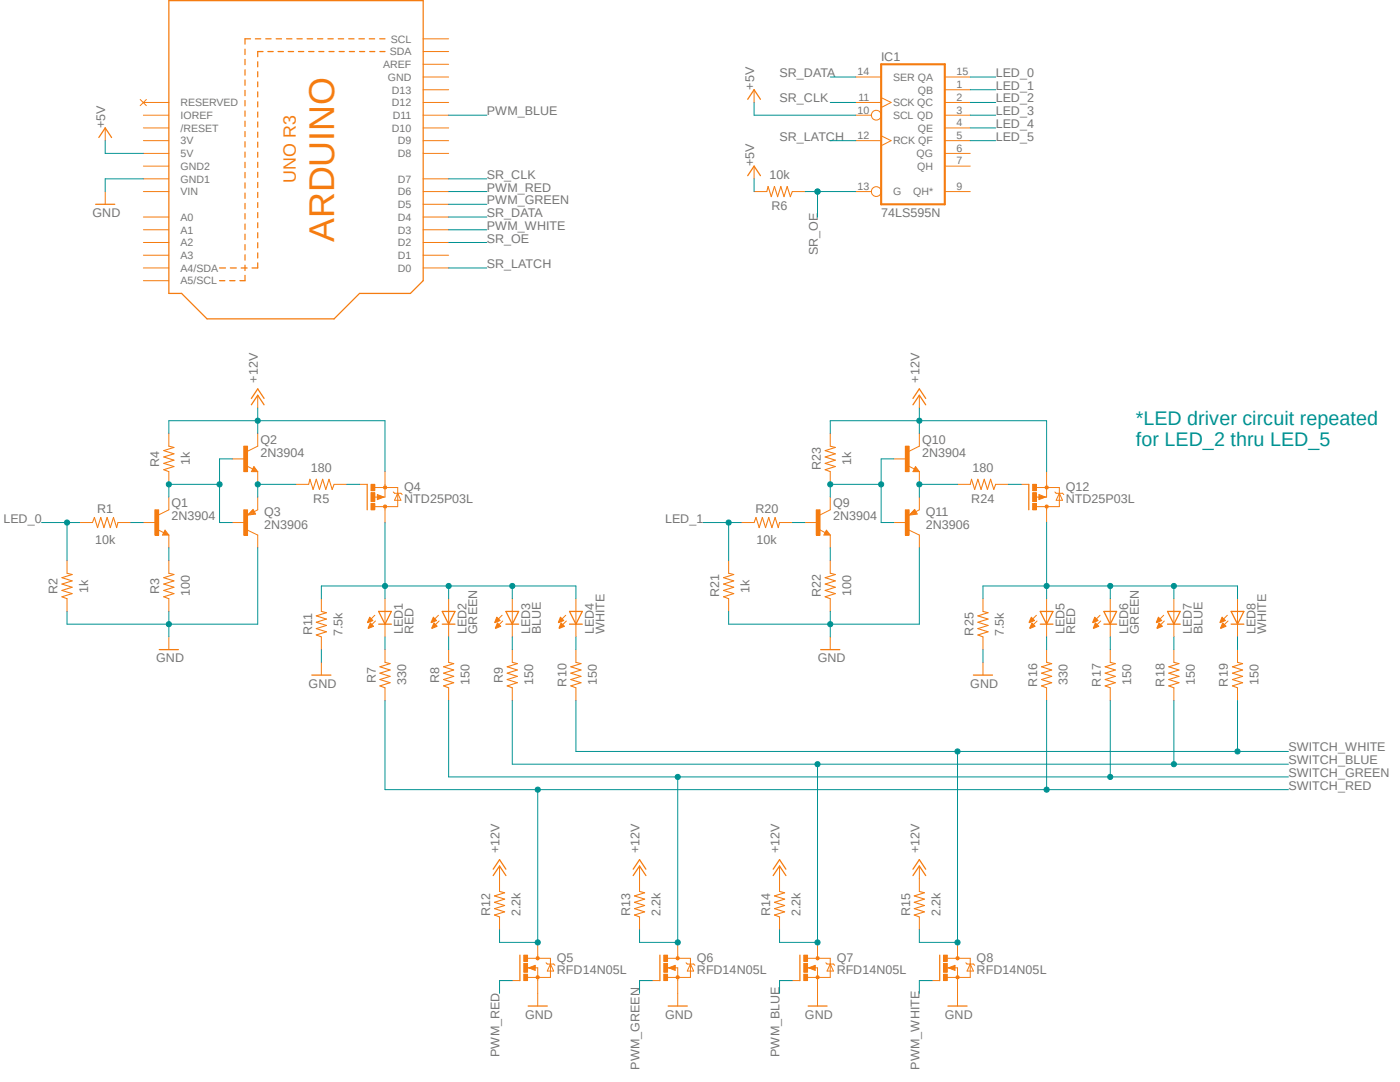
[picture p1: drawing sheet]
<svg xmlns="http://www.w3.org/2000/svg" width="279mm" height="216mm" viewBox="0 0 279 216" stroke-linecap="round" stroke-linejoin="round" font-family="sans-serif">
<path d="M0 0l278.2 214.1M278.2 0l-278.2 214.1" fill="none" stroke="#fff" stroke-width=".2"/>
<g fill="none" stroke="#f57c10" stroke-width=".25">
<path d="M33.7 .1h50.8v55.9l-2.6 2.5h-10.1l-5.1 5.1h-25.4l-5.1-5.1h-2.5zM48.9 9.8v1.1M48.9 11.9v1M48.9 13.9v1.1M48.9 16v1M48.9 18v1.1M50 7.7h-1.1v1.1M51 7.7h1M51.4 12.3v1M51.4 14.3v1M51.4 16.3v1M51.4 18.3v1"/>
<path d="M52.5 10.3h-1.1v1M53 7.7h1.1M53.5 10.3h1M55.1 7.7h1.1M55.5 10.3h1.1M57.2 7.7h1.1M57.5 10.3h1.1M59.3 7.7h1M59.6 10.3h1M61.3 7.7h1.1M61.6 10.3h1.1M63.4 7.7h1"/>
<path d="M63.6 10.3h1M65.4 7.7h1.1M65.7 10.3h1M67.5 7.7h1.1M67.7 10.3h1M69.6 7.7h1.1M69.7 10.3h1M71.6 7.7h1.1M71.8 10.3h1M73.7 7.7h1.1M73.8 10.3h1M75.8 7.7h1"/>
<path d="M75.8 10.3h1M149.2 19.8l1.3-1.9 1.3 1.9M19.7 27.4l1.3-1.9 1.3 1.9M48.9 20.1v1M48.9 22.1v1.1M48.9 24.2v1M48.9 26.2v1.1M48.9 28.3v1M48.9 30.4v1M48.9 32.4v1M48.9 34.4v1.1M48.9 36.5v1"/>
<path d="M48.9 38.5v1.1M51.4 20.3v1M51.4 22.4v1M51.4 24.3v1.1M51.4 26.4v1M51.4 28.4v1M51.4 30.4v1M51.4 32.4v1M51.4 34.4v1M51.4 36.4v1M51.4 38.4v1M149.2 35.1l1.3-2 1.3 2"/>
<path d="M19.1 40.8h3.8M43.8 56h1.1M43.8 53.5h1.2M45.8 56h1.1M46 53.5h1.2M48.1 53.5h1.2M48.9 40.6v1.1M48.9 42.6v1.1M48.9 44.7v1.1M48.9 46.7v1.1M48.9 48.8v1.1M48.9 50.8v1.1"/>
<path d="M48.9 52.9v1.1M48.9 54.9v1.1h-1M51.4 40.4v1M51.4 42.4v1M51.4 44.4v1M51.4 46.4v1.1M51.4 48.4v1M51.4 50.5v1M51.4 52.5v1h-1.1M32.9 106.3l.2 .2h-.4l.2-.5 .5 .6h-.7"/>
</g>
<g fill="none" stroke="#f57c10" stroke-width=".2">
<path d="M28 19.9l1.2 1.2M29.2 19.9l-1.2 1.2M84.5 17.9h5M84.5 15.4h5M84.5 12.8h5M84.5 7.7h5M84.5 10.3h5M150.5 17.9v2.5M170.8 15.4h5.1M175.9 19.5l1.9 .9-1.9 1.1M188.6 17.9h5M188.6 15.4h5"/>
<path d="M21 25.5v2.6M21 38.2v2.6M28.6 38.2h5.1M28.6 35.7h5.1M28.6 30.6h5.1M28.6 28.1h5.1M28.6 25.5h5.1M28.6 23h5.1M28.6 20.4h5.1M28.6 33.1h5.1M84.5 38.2h5M84.5 35.7h5"/>
<path d="M84.5 30.6h5M84.5 28.1h5M84.5 25.5h5M84.5 23h5M84.5 20.4h5M150.5 33.1v2.6M170.8 38.2h3.1M170.8 28.1h5.1M170.8 23h3.1M170.8 20.4h5.1M175.9 27.1l1.9 1-1.9 1M188.6 38.2h5"/>
<path d="M188.6 30.6h5M188.6 28.1h5M188.6 25.5h5M188.6 23h5M188.6 20.4h5M188.6 33.1h5M28.6 53.5h5.1M28.6 50.9h5.1M28.6 48.4h5.1M28.6 45.8h5.1M28.6 43.3h5.1M28.6 56h5.1"/>
<path d="M84.5 53.5h5M84.5 50.9h5M84.5 48.4h5M84.5 45.8h5M84.5 43.3h5M84.5 40.8h5M31.5 105.7l1.2 .6M32.9 105.8l.8 1h-1.3zM33.7 101.7l-2 1"/>
<circle cx="174.9" cy="38.2" r=".98"/>
<circle cx="174.9" cy="23" r=".98"/>
</g>
<path d="M175.9 12.8h12.7v28h-12.7z" fill="none" stroke="#f57c10" stroke-width=".42"/>
<path d="M30.9 101.7h.8v5.1h-.8z" fill-rule="evenodd" fill="#f57c10"/>
<path d="M33.7 99.2v2.5M49.2 93l1.3 .6M50.7 93.1l.7 1h-1.2zM51.4 89l-2 1M28.6 104.3h2.6M30.9 101.7h.8v5.1h-.8zM33.7 106.8v2.5" fill="none" stroke="#f57c10" stroke-width=".2"/>
<path d="M50.7 93.6l.1 .3h-.4l.3-.6 .5 .7h-.8" fill="none" stroke="#f57c10" stroke-width=".25"/>
<path d="M48.6 89h.8v5.1h-.8z" fill-rule="evenodd" fill="#f57c10"/>
<path d="M46.4 91.6h2.5M48.6 89h.8v5.1h-.8zM51.4 86.5v2.5M51.4 94.1v2.5M49.4 105.8l2 1M50.5 101.6l.5 1-1.6 .2zM51.4 101.7l-.7 .4" fill="none" stroke="#f57c10" stroke-width=".2"/>
<path d="M50.4 102.4h-.4l.4-.3 .3 .4-1 .1 .7-.7 .4 .6" fill="none" stroke="#f57c10" stroke-width=".25"/>
<path d="M48.6 101.7h.8v5.1h-.8z" fill-rule="evenodd" fill="#f57c10"/>
<path d="M51.4 99.2v2.5M71.8 96.6h1.5M74.5 99.2h.9M74.8 97.3h4.6v3.8h-4.6M75.3 98.7l1.3 .5-1.3 .5zM76.8 96.6v2.6h-.3M78.5 98.2l.2 .2h1.3l.3 .3M79.4 98.4l.6 1.4h-1.3zM46.4 104.3h2.5M48.6 101.7h.8v5.1h-.8zM51.4 106.8v2.5M76.8 101.1v.6" fill="none" stroke="#f57c10" stroke-width=".2"/>
<path d="M73.3 96.6v5.1" fill="none" stroke="#f57c10" stroke-width=".25"/>
<path d="M75.4 98.9l.9 .3-.9 .2v-.2h.3" fill="none" stroke="#f57c10" stroke-width=".34"/>
<path d="M76.6 97h.5v.5h-.5l-.1-.2z" fill-rule="evenodd" fill="#f57c10"/>
<path d="M76.6 97h.5v.5h-.5l-.1-.2z" fill="none" stroke="#f57c10" stroke-width=".2"/>
<path d="M76.6 100.8h.5v.5h-.5l-.1-.2z" fill-rule="evenodd" fill="#f57c10"/>
<path d="M76.6 100.8h.5v.5h-.5l-.1-.2z" fill="none" stroke="#f57c10" stroke-width=".2"/>
<path d="M74 96.6h.8v1.3h-.8z" fill-rule="evenodd" fill="#f57c10"/>
<path d="M74 96.6h.8v1.3h-.8z" fill="none" stroke="#f57c10" stroke-width=".2"/>
<path d="M74 100.5h.8v1.2h-.8z" fill-rule="evenodd" fill="#f57c10"/>
<path d="M74 100.5h.8v1.2h-.8z" fill="none" stroke="#f57c10" stroke-width=".2"/>
<path d="M74 98.3h.8v1.8h-.8z" fill-rule="evenodd" fill="#f57c10"/>
<path d="M51.4 78.9v2.5M74 98.3h.8v1.8h-.8zM76.8 94.1v2.5M76.8 101.7v2.6M76.8 119.5v7.6M33.7 127.1v2.5M74.8 122.8l-1.4 1.4M74.9 123.9l-1.4 1.4" fill="none" stroke="#f57c10" stroke-width=".2"/>
<path d="M50.2 79.5l1.2-1.9 1.3 1.9M50.2 80.8l1.2-1.9 1.3 1.9M31.8 129.6h3.8M75.6 122h2.5l-1.3 2.5zM75.6 124.5h2.5" fill="none" stroke="#f57c10" stroke-width=".25"/>
<path d="M73.8 123.1l.6 .7-1 .4z" fill-rule="evenodd" fill="#f57c10"/>
<path d="M73.8 123.1l.6 .7-1 .4z" fill="none" stroke="#f57c10" stroke-width=".2"/>
<path d="M73.9 124.3l.6 .7-1 .4z" fill-rule="evenodd" fill="#f57c10"/>
<path d="M89.5 119.5v7.6M73.9 124.3l.6 .7-1 .4zM87.5 122.8l-1.4 1.4M87.6 123.9l-1.4 1.4" fill="none" stroke="#f57c10" stroke-width=".2"/>
<path d="M88.3 122h2.5l-1.3 2.5zM88.3 124.5h2.5" fill="none" stroke="#f57c10" stroke-width=".25"/>
<path d="M86.5 123.1l.6 .7-1 .4z" fill-rule="evenodd" fill="#f57c10"/>
<path d="M86.5 123.1l.6 .7-1 .4z" fill="none" stroke="#f57c10" stroke-width=".2"/>
<path d="M86.6 124.3l.6 .7-1 .4z" fill-rule="evenodd" fill="#f57c10"/>
<path d="M102.2 119.5v7.6M86.6 124.3l.6 .7-1 .4zM100.2 122.8l-1.4 1.4M100.3 123.9l-1.4 1.4" fill="none" stroke="#f57c10" stroke-width=".2"/>
<path d="M101 122h2.5l-1.3 2.5zM101 124.5h2.5" fill="none" stroke="#f57c10" stroke-width=".25"/>
<path d="M99.1 123.1l.7 .7-1 .4z" fill-rule="evenodd" fill="#f57c10"/>
<path d="M99.1 123.1l.7 .7-1 .4z" fill="none" stroke="#f57c10" stroke-width=".2"/>
<path d="M99.3 124.3l.6 .7-1 .4z" fill-rule="evenodd" fill="#f57c10"/>
<path d="M114.9 119.5v7.6M99.3 124.3l.6 .7-1 .4zM112.9 122.8l-1.4 1.4M113 123.9l-1.4 1.4" fill="none" stroke="#f57c10" stroke-width=".2"/>
<path d="M113.7 122h2.5l-1.3 2.5zM113.7 124.5h2.5" fill="none" stroke="#f57c10" stroke-width=".25"/>
<path d="M111.8 123.1l.7 .7-1 .4z" fill-rule="evenodd" fill="#f57c10"/>
<path d="M111.8 123.1l.7 .7-1 .4z" fill="none" stroke="#f57c10" stroke-width=".2"/>
<path d="M112 124.3l.6 .7-1 .4z" fill-rule="evenodd" fill="#f57c10"/>
<g fill="none" stroke="#f57c10" stroke-width=".2">
<path d="M150.5 38.2h2.5M158.1 38.2h2.6M33.7 86.5v2.5M33.7 94.1v2.5M59.1 96.6h2.5M66.7 96.6h2.5M13.4 111.8v2.6M13.4 119.5v2.5M15.9 104.3h2.6M23.5 104.3h2.6M33.7 111.8v2.6M33.7 119.5v2.5"/>
<path d="M64.1 119.5v2.5M64.1 127.1v2.5M64.1 132.2v2.5M76.8 129.6v2.6M76.8 137.2v2.6M89.5 129.6v2.6M89.5 137.2v2.6M102.2 129.6v2.6M102.2 137.2v2.6M112 124.3l.6 .7-1 .4zM114.9 129.6v2.6M114.9 137.2v2.6"/>
<path d="M102.2 195.7h1.6M105 193.1h2.3v2.6M105.3 191.2h4.6v3.8h-4.6M105.5 193.1l1.3-.5v1zM107.3 190.6v.6M109 192.1l.2 .3h1.3l.2 .2M109.9 192.4l.6 1.4h-1.3z"/>
</g>
<path d="M153 38.2l.3-1 .6 2 .7-2 .6 2 .6-2 .7 2 .6-2 .6 2 .4-1M33.7 89l1 .3-2 .6 2 .7-2 .6 2 .6-2 .7 2 .6-2 .6 1 .4M61.6 96.6l.2-1 .7 2.1 .6-2.1 .7 2.1 .6-2.1 .6 2.1 .7-2.1 .6 2.1 .4-1.1M13.4 114.4l1 .2-2 .7 2 .6-2 .6 2 .7-2 .6 2 .6-2 .7 1 .4M18.5 104.3l.3-1 .7 2 .6-2 .6 2 .7-2 .6 2 .6-2 .7 2 .2-1M33.7 114.4l1 .2-2 .7 2 .6-2 .6 2 .7-2 .6 2 .6-2 .7 1 .4M64.1 122l1.1 .3-2.1 .6 2.1 .6-2.1 .7 2.1 .6-2.1 .6 2.1 .7-2.1 .6 1 .4M76.8 132.2l1.1 .2-2.1 .7 2.1 .6-2.1 .6 2.1 .7-2.1 .6 2.1 .6-2.1 .7 1 .3M89.5 132.2l1.1 .2-2.1 .7 2.1 .6-2.1 .6 2.1 .7-2.1 .6 2.1 .6-2.1 .7 1 .3M102.2 132.2l1.1 .2-2.1 .7 2.1 .6-2.1 .6 2.1 .7-2.1 .6 2.1 .6-2.1 .7 1 .3M114.9 132.2l1.1 .2-2.1 .7 2.1 .6-2.1 .6 2.1 .7-2.1 .6 2.1 .6-2.1 .7 1 .3" fill="none" stroke="#f57c10" stroke-width=".21"/>
<path d="M62.2 134.7h3.8M103.8 190.6v5.1" fill="none" stroke="#f57c10" stroke-width=".25"/>
<path d="M106.4 193.1h.3v-.2l-.9 .2 .9 .3" fill="none" stroke="#f57c10" stroke-width=".34"/>
<path d="M107.1 194.8h.4l.2 .2-.2 .2h-.4z" fill-rule="evenodd" fill="#f57c10"/>
<path d="M107.1 194.8h.4l.2 .2-.2 .2h-.4z" fill="none" stroke="#f57c10" stroke-width=".2"/>
<path d="M107.1 191h.4l.2 .2-.2 .2-.2 .2-.2-.2z" fill-rule="evenodd" fill="#f57c10"/>
<path d="M107.1 191h.4l.2 .2-.2 .2-.2 .2-.2-.2z" fill="none" stroke="#f57c10" stroke-width=".2"/>
<path d="M104.5 194.4h.8v1.3h-.8z" fill-rule="evenodd" fill="#f57c10"/>
<path d="M104.5 194.4h.8v1.3h-.8z" fill="none" stroke="#f57c10" stroke-width=".2"/>
<path d="M104.5 190.6h.8v1.3h-.8z" fill-rule="evenodd" fill="#f57c10"/>
<path d="M104.5 190.6h.8v1.3h-.8z" fill="none" stroke="#f57c10" stroke-width=".2"/>
<path d="M104.5 192.2h.8v1.8h-.8z" fill-rule="evenodd" fill="#f57c10"/>
<path d="M104.5 192.2h.8v1.8h-.8zM107.3 188v2.6M107.3 195.7v2.5M130.2 195.7h1.5M133 193.1h2.3v2.6M133.2 191.2h4.6v3.8h-4.6M133.5 193.1l1.2-.5v1zM135.3 190.6v.6M136.9 192.1l.3 .3h1.2l.3 .2M137.8 192.4l.6 1.4h-1.2z" fill="none" stroke="#f57c10" stroke-width=".2"/>
<path d="M131.7 190.6v5.1" fill="none" stroke="#f57c10" stroke-width=".25"/>
<path d="M134.4 193.1h.2v-.2l-.9 .2 .9 .3" fill="none" stroke="#f57c10" stroke-width=".34"/>
<path d="M135 194.8h.5l.1 .2-.1 .2h-.5z" fill-rule="evenodd" fill="#f57c10"/>
<path d="M135 194.8h.5l.1 .2-.1 .2h-.5z" fill="none" stroke="#f57c10" stroke-width=".2"/>
<path d="M135 191h.5l.1 .2-.1 .2-.2 .2-.3-.2z" fill-rule="evenodd" fill="#f57c10"/>
<path d="M135 191h.5l.1 .2-.1 .2-.2 .2-.3-.2z" fill="none" stroke="#f57c10" stroke-width=".2"/>
<path d="M132.5 194.4h.7v1.3h-.7z" fill-rule="evenodd" fill="#f57c10"/>
<path d="M132.5 194.4h.7v1.3h-.7z" fill="none" stroke="#f57c10" stroke-width=".2"/>
<path d="M132.5 190.6h.7v1.3h-.7z" fill-rule="evenodd" fill="#f57c10"/>
<path d="M132.5 190.6h.7v1.3h-.7z" fill="none" stroke="#f57c10" stroke-width=".2"/>
<path d="M132.5 192.2h.7v1.8h-.7z" fill-rule="evenodd" fill="#f57c10"/>
<path d="M132.5 192.2h.7v1.8h-.7zM135.3 188v2.6M135.3 195.7v2.5M158.1 195.7h1.5M160.9 193.1h2.3v2.6M161.2 191.2h4.5v3.8h-4.5M161.4 193.1l1.3-.5v1zM163.2 190.6v.6M164.8 192.1l.3 .3h1.2l.3 .2M165.7 192.4l.6 1.4h-1.2z" fill="none" stroke="#f57c10" stroke-width=".2"/>
<path d="M159.6 190.6v5.1" fill="none" stroke="#f57c10" stroke-width=".25"/>
<path d="M162.3 193.1h.3v-.2l-.9 .2 .9 .3" fill="none" stroke="#f57c10" stroke-width=".34"/>
<path d="M162.9 194.8h.5v.4h-.5z" fill-rule="evenodd" fill="#f57c10"/>
<path d="M162.9 194.8h.5v.4h-.5z" fill="none" stroke="#f57c10" stroke-width=".2"/>
<path d="M162.9 191h.5v.4l-.2 .2-.3-.2z" fill-rule="evenodd" fill="#f57c10"/>
<path d="M162.9 191h.5v.4l-.2 .2-.3-.2z" fill="none" stroke="#f57c10" stroke-width=".2"/>
<path d="M160.4 194.4h.8v1.3h-.8z" fill-rule="evenodd" fill="#f57c10"/>
<path d="M160.4 194.4h.8v1.3h-.8z" fill="none" stroke="#f57c10" stroke-width=".2"/>
<path d="M160.4 190.6h.8v1.3h-.8z" fill-rule="evenodd" fill="#f57c10"/>
<path d="M160.4 190.6h.8v1.3h-.8z" fill="none" stroke="#f57c10" stroke-width=".2"/>
<path d="M160.4 192.2h.8v1.8h-.8z" fill-rule="evenodd" fill="#f57c10"/>
<path d="M160.4 192.2h.8v1.8h-.8zM163.2 188v2.6M163.2 195.7v2.5M186 195.7h1.5M188.8 193.1h2.3v2.6M189.1 191.2h4.5v3.8h-4.5M189.3 193.1l1.3-.5v1zM191.1 190.6v.6M192.7 192.1l.3 .3h1.3l.2 .2M193.6 192.4l.7 1.4h-1.3z" fill="none" stroke="#f57c10" stroke-width=".2"/>
<path d="M187.5 190.6v5.1" fill="none" stroke="#f57c10" stroke-width=".25"/>
<path d="M190.2 193.1h.3v-.2l-.9 .2 .9 .3" fill="none" stroke="#f57c10" stroke-width=".34"/>
<path d="M190.9 194.8h.4v.4h-.4l-.1-.2z" fill-rule="evenodd" fill="#f57c10"/>
<path d="M190.9 194.8h.4v.4h-.4l-.1-.2z" fill="none" stroke="#f57c10" stroke-width=".2"/>
<path d="M190.9 191h.4v.4l-.2 .2-.2-.2-.1-.2z" fill-rule="evenodd" fill="#f57c10"/>
<path d="M190.9 191h.4v.4l-.2 .2-.2-.2-.1-.2z" fill="none" stroke="#f57c10" stroke-width=".2"/>
<path d="M188.3 194.4h.8v1.3h-.8z" fill-rule="evenodd" fill="#f57c10"/>
<path d="M188.3 194.4h.8v1.3h-.8z" fill="none" stroke="#f57c10" stroke-width=".2"/>
<path d="M188.3 190.6h.8v1.3h-.8z" fill-rule="evenodd" fill="#f57c10"/>
<path d="M188.3 190.6h.8v1.3h-.8z" fill="none" stroke="#f57c10" stroke-width=".2"/>
<path d="M188.3 192.2h.8v1.8h-.8z" fill-rule="evenodd" fill="#f57c10"/>
<g fill="none" stroke="#f57c10" stroke-width=".2">
<path d="M163.5 105.7l1.2 .6M164.9 105.8l.8 1h-1.3zM165.7 101.7l-2 1M99.7 172.8v5.1M127.6 172.8v5.1M155.6 172.8v5.1M183.5 172.8v5.1M99.7 183v2.5M107.3 198.2v2.5M127.6 183v2.5M135.3 198.2v2.5M155.6 183v2.5"/>
<path d="M163.2 198.2v2.5M183.5 183v2.5M188.3 192.2h.8v1.8h-.8zM191.1 188v2.6M191.1 195.7v5"/>
</g>
<path d="M99.7 177.9l1 .2-2 .7 2 .6-2 .6 2 .7-2 .6 2 .6-2 .7 1 .4M127.6 177.9l1.1 .2-2.1 .7 2.1 .6-2.1 .6 2.1 .7-2.1 .6 2.1 .6-2.1 .7 1 .4M155.6 177.9l1 .2-2 .7 2 .6-2 .6 2 .7-2 .6 2 .6-2 .7 1 .4M183.5 177.9l1 .2-2 .7 2 .6-2 .6 2 .7-2 .6 2 .6-2 .7 1 .4" fill="none" stroke="#f57c10" stroke-width=".21"/>
<g fill="none" stroke="#f57c10" stroke-width=".25">
<path d="M164.9 106.3l.2 .2h-.4l.2-.5 .5 .6h-.7M98.4 174.7l1.3-1.9 1.3 1.9M98.4 173.4l1.3-1.9 1.3 1.9M126.4 174.7l1.2-1.9 1.3 1.9M126.4 173.4l1.2-1.9 1.3 1.9M154.3 174.7l1.3-1.9 1.2 1.9M154.3 173.4l1.3-1.9 1.2 1.9M182.2 174.7l1.3-1.9 1.2 1.9M182.2 173.4l1.3-1.9 1.2 1.9M105.4 200.7h3.8M133.3 200.7h3.9M161.3 200.7h3.8"/>
<path d="M189.2 200.7h3.8"/>
</g>
<path d="M162.9 101.7h.8v5.1h-.8z" fill-rule="evenodd" fill="#f57c10"/>
<path d="M165.7 99.2v2.5M181.3 93l1.2 .6M182.7 93.1l.8 1h-1.3zM183.5 89l-2.1 1M160.7 104.3h2.5M162.9 101.7h.8v5.1h-.8zM165.7 106.8v2.5" fill="none" stroke="#f57c10" stroke-width=".2"/>
<path d="M182.7 93.6l.1 .3h-.3l.2-.6 .5 .7h-.7" fill="none" stroke="#f57c10" stroke-width=".25"/>
<path d="M180.7 89h.7v5.1h-.7z" fill-rule="evenodd" fill="#f57c10"/>
<path d="M178.4 91.6h2.5M180.7 89h.7v5.1h-.7zM183.5 86.5v2.5M183.5 94.1v2.5M181.4 105.8l2.1 1M182.5 101.6l.5 1-1.5 .2zM183.5 101.7l-.7 .4" fill="none" stroke="#f57c10" stroke-width=".2"/>
<path d="M182.5 102.4h-.4l.4-.3 .2 .4-1 .1 .8-.7 .3 .6" fill="none" stroke="#f57c10" stroke-width=".25"/>
<path d="M180.7 101.7h.7v5.1h-.7z" fill-rule="evenodd" fill="#f57c10"/>
<path d="M183.5 99.2v2.5M203.8 96.6h1.5M206.6 99.2h.9M206.8 97.3h4.6v3.8h-4.5M207.3 98.7l1.3 .5-1.3 .5zM208.9 96.6v2.6h-.3M210.5 98.2l.3 .2h1.2l.3 .3M211.4 98.4l.6 1.4h-1.2zM178.4 104.3h2.5M180.7 101.7h.7v5.1h-.7zM183.5 106.8v2.5M208.9 101.1v.6" fill="none" stroke="#f57c10" stroke-width=".2"/>
<path d="M205.3 96.6v5.1" fill="none" stroke="#f57c10" stroke-width=".25"/>
<path d="M207.5 98.9l.9 .3-.9 .2v-.2h.2" fill="none" stroke="#f57c10" stroke-width=".34"/>
<path d="M208.7 97h.4v.5h-.4l-.2-.2z" fill-rule="evenodd" fill="#f57c10"/>
<path d="M208.7 97h.4v.5h-.4l-.2-.2z" fill="none" stroke="#f57c10" stroke-width=".2"/>
<path d="M208.7 100.8h.4v.5h-.4l-.2-.2z" fill-rule="evenodd" fill="#f57c10"/>
<path d="M208.7 100.8h.4v.5h-.4l-.2-.2z" fill="none" stroke="#f57c10" stroke-width=".2"/>
<path d="M206.1 96.6h.7v1.3h-.7z" fill-rule="evenodd" fill="#f57c10"/>
<path d="M206.1 96.6h.7v1.3h-.7z" fill="none" stroke="#f57c10" stroke-width=".2"/>
<path d="M206.1 100.5h.7v1.2h-.7z" fill-rule="evenodd" fill="#f57c10"/>
<path d="M206.1 100.5h.7v1.2h-.7z" fill="none" stroke="#f57c10" stroke-width=".2"/>
<path d="M206.1 98.3h.7v1.8h-.7z" fill-rule="evenodd" fill="#f57c10"/>
<path d="M183.5 78.9v2.5M206.1 98.3h.7v1.8h-.7zM208.9 94.1v2.5M208.9 101.7v2.6M208.9 119.5v7.6M165.7 127.1v2.5M206.8 122.8l-1.4 1.4M207 123.9l-1.4 1.4" fill="none" stroke="#f57c10" stroke-width=".2"/>
<path d="M182.2 79.5l1.3-1.9 1.2 1.9M182.2 80.8l1.3-1.9 1.2 1.9M163.8 129.6h3.8M207.6 122h2.5l-1.2 2.5zM207.6 124.5h2.5" fill="none" stroke="#f57c10" stroke-width=".25"/>
<path d="M205.8 123.1l.7 .7-1.1 .4z" fill-rule="evenodd" fill="#f57c10"/>
<path d="M205.8 123.1l.7 .7-1.1 .4z" fill="none" stroke="#f57c10" stroke-width=".2"/>
<path d="M206 124.3l.6 .7-1 .4z" fill-rule="evenodd" fill="#f57c10"/>
<path d="M221.6 119.5v7.6M206 124.3l.6 .7-1 .4zM219.5 122.8l-1.4 1.4M219.7 123.9l-1.4 1.4" fill="none" stroke="#f57c10" stroke-width=".2"/>
<path d="M220.3 122h2.5l-1.2 2.5zM220.3 124.5h2.5" fill="none" stroke="#f57c10" stroke-width=".25"/>
<path d="M218.5 123.1l.7 .7-1.1 .4z" fill-rule="evenodd" fill="#f57c10"/>
<path d="M218.5 123.1l.7 .7-1.1 .4z" fill="none" stroke="#f57c10" stroke-width=".2"/>
<path d="M218.6 124.3l.7 .7-1 .4z" fill-rule="evenodd" fill="#f57c10"/>
<path d="M234.3 119.5v7.6M218.6 124.3l.7 .7-1 .4zM232.2 122.8l-1.4 1.4M232.4 123.9l-1.4 1.4" fill="none" stroke="#f57c10" stroke-width=".2"/>
<path d="M233 122h2.5l-1.2 2.5zM233 124.5h2.5" fill="none" stroke="#f57c10" stroke-width=".25"/>
<path d="M231.2 123.1l.7 .7-1.1 .4z" fill-rule="evenodd" fill="#f57c10"/>
<path d="M231.2 123.1l.7 .7-1.1 .4z" fill="none" stroke="#f57c10" stroke-width=".2"/>
<path d="M231.3 124.3l.7 .7-1 .4z" fill-rule="evenodd" fill="#f57c10"/>
<path d="M247 119.5v7.6M231.3 124.3l.7 .7-1 .4zM244.9 122.8l-1.4 1.4M245.1 123.9l-1.4 1.4" fill="none" stroke="#f57c10" stroke-width=".2"/>
<path d="M245.7 122h2.5l-1.2 2.5zM245.7 124.5h2.5" fill="none" stroke="#f57c10" stroke-width=".25"/>
<path d="M243.9 123.1l.7 .7-1.1 .4z" fill-rule="evenodd" fill="#f57c10"/>
<path d="M243.9 123.1l.7 .7-1.1 .4z" fill="none" stroke="#f57c10" stroke-width=".2"/>
<path d="M244 124.3l.7 .7-1.1 .4z" fill-rule="evenodd" fill="#f57c10"/>
<g fill="none" stroke="#f57c10" stroke-width=".2">
<path d="M165.7 86.5v2.5M165.7 94.1v2.5M191.1 96.6h2.5M198.7 96.6h2.6M145.4 111.8v2.6M145.4 119.5v2.5M148 104.3h2.5M155.6 104.3h2.5M165.7 111.8v2.6M165.7 119.5v2.5M196.2 119.5v2.5M196.2 127.1v2.5"/>
<path d="M196.2 132.2v2.5M208.9 129.6v2.6M208.9 137.2v2.6M221.6 129.6v2.6M221.6 137.2v2.6M234.3 129.6v2.6M234.3 137.2v2.6M244 124.3l.7 .7-1.1 .4zM247 129.6v2.6M247 137.2v2.6"/>
</g>
<path d="M165.7 89l1 .3-2 .6 2 .7-2 .6 2 .6-2 .7 2 .6-2 .6 1 .4M193.6 96.6l.3-1 .6 2.1 .7-2.1 .6 2.1 .6-2.1 .7 2.1 .6-2.1 .6 2.1 .4-1.1M145.4 114.4l1 .2-2 .7 2 .6-2 .6 2 .7-2 .6 2 .6-2 .7 1 .4M150.5 104.3l.4-1 .6 2 .6-2 .7 2 .6-2 .7 2 .6-2 .6 2 .3-1M165.7 114.4l1 .2-2 .7 2 .6-2 .6 2 .7-2 .6 2 .6-2 .7 1 .4M196.2 122l1 .3-2 .6 2 .6-2 .7 2 .6-2 .6 2 .7-2 .6 1 .4M208.9 132.2l1 .2-2 .7 2 .6-2 .6 2 .7-2 .6 2 .6-2 .7 1 .3M221.6 132.2l1 .2-2 .7 2 .6-2 .6 2 .7-2 .6 2 .6-2 .7 1 .3M234.3 132.2l1 .2-2 .7 2 .6-2 .6 2 .7-2 .6 2 .6-2 .7 1 .3M247 132.2l1 .2-2 .7 2 .6-2 .6 2 .7-2 .6 2 .6-2 .7 1 .3" fill="none" stroke="#f57c10" stroke-width=".21"/>
<path d="M194.3 134.7h3.8" fill="none" stroke="#f57c10" stroke-width=".25"/>
<path d="M160.7 38.2h10.1M163.2 38.2v5.1M89.5 48.4h7.7" fill="none" stroke="#009292" stroke-width=".2"/>
<circle cx="163.1" cy="38.2" r=".51" fill="#009292"/>
<g fill="none" stroke="#009292" stroke-width=".2">
<path d="M165.7 15.4h5.1M21 28.1v2.5h7.6M28.6 35.7h-7.6v2.5M89.5 23h7.7M89.5 38.2h7.7M89.5 35.7h7.7M150.5 20.4v2.6h20.3M150.5 35.7v2.5M165.7 28.1h5.1M165.7 20.4h5.1M89.5 45.8h7.7M89.5 43.3h7.7"/>
<path d="M89.5 40.8h7.7M89.5 53.5h7.7M51.4 109.3v15.2h-38v-2.5M33.7 122v2.5M102.2 195.7h-2.5v2.5M130.2 195.7h-2.6v2.5M158.1 195.7h-2.5v2.5M186 195.7h-2.5v2.5"/>
<circle cx="163.1" cy="38.2" r=".51"/>
</g>
<circle cx="33.7" cy="124.5" r=".51" fill="#009292"/>
<g fill="none" stroke="#009292" stroke-width=".2">
<path d="M183.5 109.3v15.2h-38.1v-2.5M33.7 124.5v2.6M64.1 129.6v2.6M165.7 122v2.5"/>
<circle cx="33.7" cy="124.5" r=".51"/>
</g>
<circle cx="165.7" cy="124.5" r=".51" fill="#009292"/>
<g fill="none" stroke="#009292" stroke-width=".2">
<path d="M193.6 15.4h5.1M8.3 104.3h7.6M13.4 104.3v7.5M165.7 124.5v2.6M196.2 129.6v2.6"/>
<circle cx="165.7" cy="124.5" r=".51"/>
</g>
<circle cx="13.4" cy="104.3" r=".51" fill="#009292"/>
<g fill="none" stroke="#009292" stroke-width=".2">
<path d="M193.6 17.9h5.1M140.3 104.3h7.7M145.4 104.3v7.5"/>
<circle cx="13.4" cy="104.3" r=".51"/>
</g>
<circle cx="145.4" cy="104.3" r=".51" fill="#009292"/>
<g fill="none" stroke="#009292" stroke-width=".2">
<path d="M193.6 20.4h5.1M193.6 23h5.1M193.6 25.5h5.1M193.6 28.1h5.1M43.8 96.6h-10.1v2.6M46.4 91.6h-2.6v12.7h2.6M26.1 104.3h2.5M33.7 109.3v2.5"/>
<circle cx="145.4" cy="104.3" r=".51"/>
</g>
<circle cx="43.8" cy="96.6" r=".51" fill="#009292"/>
<circle cx="43.8" cy="96.6" r=".51" fill="none" stroke="#009292" stroke-width=".2"/>
<circle cx="33.7" cy="96.6" r=".51" fill="#009292"/>
<g fill="none" stroke="#009292" stroke-width=".2">
<path d="M59.1 96.6h-7.7v2.6"/>
<circle cx="33.7" cy="96.6" r=".51"/>
</g>
<circle cx="51.4" cy="96.6" r=".51" fill="#009292"/>
<g fill="none" stroke="#009292" stroke-width=".2">
<path d="M69.2 96.6h2.6M76.8 116.9h38.1v2.6M76.8 104.3v15.2"/>
<circle cx="51.4" cy="96.6" r=".51"/>
</g>
<circle cx="76.8" cy="116.9" r=".51" fill="#009292"/>
<g fill="none" stroke="#009292" stroke-width=".2">
<path d="M89.5 116.9v2.6"/>
<circle cx="76.8" cy="116.9" r=".51"/>
</g>
<circle cx="89.5" cy="116.9" r=".51" fill="#009292"/>
<g fill="none" stroke="#009292" stroke-width=".2">
<path d="M102.2 116.9v2.6"/>
<circle cx="89.5" cy="116.9" r=".51"/>
</g>
<circle cx="102.2" cy="116.9" r=".51" fill="#009292"/>
<g fill="none" stroke="#009292" stroke-width=".2">
<path d="M33.7 86.5v-2.6h43.1v10.2M51.4 83.9v2.6M76.8 116.9h-12.7v2.6"/>
<circle cx="102.2" cy="116.9" r=".51"/>
</g>
<circle cx="51.4" cy="83.9" r=".51" fill="#009292"/>
<g fill="none" stroke="#009292" stroke-width=".2">
<path d="M51.4 81.4v2.5M165.7 86.5v-2.6h43.2v10.2M183.5 83.9v2.6"/>
<circle cx="51.4" cy="83.9" r=".51"/>
</g>
<circle cx="183.5" cy="83.9" r=".51" fill="#009292"/>
<g fill="none" stroke="#009292" stroke-width=".2">
<path d="M183.5 81.4v2.5M76.8 127.1v2.5M89.5 127.1v2.5M102.2 127.1v2.5M114.9 127.1v2.5M99.7 185.5v2.5h7.6"/>
<circle cx="183.5" cy="83.9" r=".51"/>
</g>
<circle cx="107.3" cy="188" r=".51" fill="#009292"/>
<g fill="none" stroke="#009292" stroke-width=".2">
<path d="M76.8 139.8v17.8h132.1v-17.8M107.3 157.6v30.4"/>
<circle cx="107.3" cy="188" r=".51"/>
</g>
<circle cx="107.3" cy="157.6" r=".51" fill="#009292"/>
<g fill="none" stroke="#009292" stroke-width=".2">
<path d="M208.9 157.6h48.2"/>
<circle cx="107.3" cy="157.6" r=".51"/>
</g>
<circle cx="208.9" cy="157.6" r=".51" fill="#009292"/>
<g fill="none" stroke="#009292" stroke-width=".2">
<path d="M89.5 139.8v15.2M127.6 185.5v2.5h7.7"/>
<circle cx="208.9" cy="157.6" r=".51"/>
</g>
<circle cx="135.3" cy="188" r=".51" fill="#009292"/>
<g fill="none" stroke="#009292" stroke-width=".2">
<path d="M221.6 139.8v15.2h-132.1M135.3 155v33"/>
<circle cx="135.3" cy="188" r=".51"/>
</g>
<circle cx="135.3" cy="155" r=".51" fill="#009292"/>
<g fill="none" stroke="#009292" stroke-width=".2">
<path d="M221.6 155h35.5"/>
<circle cx="135.3" cy="155" r=".51"/>
</g>
<circle cx="221.6" cy="155" r=".51" fill="#009292"/>
<g fill="none" stroke="#009292" stroke-width=".2">
<path d="M102.2 139.8v12.7h132.1v-12.7M163.2 152.5v35.5h-7.6v-2.5"/>
<circle cx="221.6" cy="155" r=".51"/>
</g>
<circle cx="163.1" cy="188" r=".51" fill="#009292"/>
<circle cx="163.1" cy="188" r=".51" fill="none" stroke="#009292" stroke-width=".2"/>
<circle cx="163.1" cy="152.5" r=".51" fill="#009292"/>
<g fill="none" stroke="#009292" stroke-width=".2">
<path d="M234.3 152.5h22.8"/>
<circle cx="163.1" cy="152.5" r=".51"/>
</g>
<circle cx="234.3" cy="152.5" r=".51" fill="#009292"/>
<g fill="none" stroke="#009292" stroke-width=".2">
<path d="M114.9 139.8v10.1h132.1v-10.1M191.1 149.9v38.1h-7.6v-2.5"/>
<circle cx="234.3" cy="152.5" r=".51"/>
</g>
<circle cx="191.1" cy="188" r=".51" fill="#009292"/>
<circle cx="191.1" cy="188" r=".51" fill="none" stroke="#009292" stroke-width=".2"/>
<circle cx="191.1" cy="149.9" r=".51" fill="#009292"/>
<g fill="none" stroke="#009292" stroke-width=".2">
<path d="M247 149.9h10.1"/>
<circle cx="191.1" cy="149.9" r=".51"/>
</g>
<circle cx="247" cy="149.9" r=".51" fill="#009292"/>
<circle cx="247" cy="149.9" r=".51" fill="none" stroke="#009292" stroke-width=".2"/>
<circle cx="163.1" cy="38.2" r=".51" fill="#009292"/>
<g fill="none" stroke="#009292" stroke-width=".2">
<path d="M175.9 96.6h-10.2v2.6M178.4 91.6h-2.5v12.7h2.5M158.1 104.3h2.6M165.7 109.3v2.5"/>
<circle cx="163.1" cy="38.2" r=".51"/>
</g>
<circle cx="175.8" cy="96.6" r=".51" fill="#009292"/>
<circle cx="175.8" cy="96.6" r=".51" fill="none" stroke="#009292" stroke-width=".2"/>
<circle cx="165.7" cy="96.6" r=".51" fill="#009292"/>
<g fill="none" stroke="#009292" stroke-width=".2">
<path d="M191.1 96.6h-7.6v2.6"/>
<circle cx="165.7" cy="96.6" r=".51"/>
</g>
<circle cx="183.5" cy="96.6" r=".51" fill="#009292"/>
<g fill="none" stroke="#009292" stroke-width=".2">
<path d="M201.3 96.6h2.5M208.9 116.9h38.1v2.6M208.9 104.3v15.2"/>
<circle cx="183.5" cy="96.6" r=".51"/>
</g>
<circle cx="208.9" cy="116.9" r=".51" fill="#009292"/>
<g fill="none" stroke="#009292" stroke-width=".2">
<path d="M221.6 116.9v2.6"/>
<circle cx="208.9" cy="116.9" r=".51"/>
</g>
<circle cx="221.6" cy="116.9" r=".51" fill="#009292"/>
<g fill="none" stroke="#009292" stroke-width=".2">
<path d="M234.3 116.9v2.6"/>
<circle cx="221.6" cy="116.9" r=".51"/>
</g>
<circle cx="234.3" cy="116.9" r=".51" fill="#009292"/>
<g fill="none" stroke="#009292" stroke-width=".2">
<path d="M208.9 116.9h-12.7v2.6M208.9 127.1v2.5M221.6 127.1v2.5M234.3 127.1v2.5M247 127.1v2.5"/>
<circle cx="234.3" cy="116.9" r=".51"/>
</g>
<text font-size="7.2" fill="#f57c10" x="66.7" y="48.3" transform="rotate(-90 66.7 48.3)">ARDUINO</text>
<g font-size="3.9" fill="#009292">
<text x="226.7" y="84.8">*LED driver circuit repeated</text>
<text x="226.7" y="89">for LED_2 thru LED_5</text>
</g>
<text font-size="3.6" fill="#f57c10" x="59.1" y="36.4" transform="rotate(-90 59.1 36.4)">UNO R3</text>
<g font-size="2.5" fill="#757575">
<text x="150.5" y="17.9" transform="rotate(-90 150.5 17.9)">+5V</text>
<text x="155.6" y="15.4">SR_DATA</text>
<text x="175.9" y="12.2">IC1</text>
<text x="198.7" y="15.4">LED_0</text>
<text x="198.7" y="17.9">LED_1</text>
<text x="97.2" y="23">PWM_BLUE</text>
<text x="155.6" y="20.4">SR_CLK</text>
<text x="198.7" y="20.4">LED_2</text>
<text x="198.7" y="23">LED_3</text>
<text x="21" y="25.5" transform="rotate(-90 21 25.5)">+5V</text>
<text x="155.6" y="28.1">SR_LATCH</text>
<text x="198.7" y="25.5">LED_4</text>
<text x="198.7" y="28.1">LED_5</text>
<text x="97.2" y="35.7">SR_CLK</text>
<text x="150.5" y="33.1" transform="rotate(-90 150.5 33.1)">+5V</text>
<text x="153.5" y="35.8">10k</text>
<text x="97.2" y="40.8">PWM_GREEN</text>
<text x="97.2" y="38.2">PWM_RED</text>
<text x="154" y="41.9">R6</text>
<text x="18.5" y="43.3">GND</text>
<text x="97.2" y="45.8">PWM_WHITE</text>
<text x="97.2" y="43.3">SR_DATA</text>
<text x="175.9" y="43.3">74LS595N</text>
<text x="97.2" y="48.4">SR_OE</text>
<text x="97.2" y="53.5">SR_LATCH</text>
<text x="163.2" y="50.9" transform="rotate(-90 163.2 50.9)">SR_OE</text>
<text x="51.4" y="76.3" transform="rotate(-90 51.4 76.3)">+12V</text>
<text x="183.5" y="76.3" transform="rotate(-90 183.5 76.3)">+12V</text>
<text x="52" y="88.6">Q2</text>
<text x="184" y="88.6">Q10</text>
<text x="31.8" y="93.2" transform="rotate(-90 31.8 93.2)">R4</text>
<text x="37.9" y="92.9" transform="rotate(-90 37.9 92.9)">1k</text>
<text x="52" y="91.1">2N3904</text>
<text x="62" y="94.2">180</text>
<text x="163.8" y="93.9" transform="rotate(-90 163.8 93.9)">R23</text>
<text x="169.9" y="92.9" transform="rotate(-90 169.9 92.9)">1k</text>
<text x="184" y="91.1">2N3904</text>
<text x="194.1" y="94.2">180</text>
<text x="34.2" y="101.3">Q1</text>
<text x="62.5" y="100.3">R5</text>
<text x="80.6" y="100.5">NTD25P03L</text>
<text x="80.6" y="97.9">Q4</text>
<text x="166.2" y="101.3">Q9</text>
<text x="193.8" y="100.3">R24</text>
<text x="212.7" y="100.5">NTD25P03L</text>
<text x="212.7" y="97.9">Q12</text>
<text x=".7" y="104.3">LED_0</text>
<text x="19.4" y="102.4">R1</text>
<text x="34.2" y="103.8">2N3904</text>
<text x="52.7" y="105.5">2N3906</text>
<text x="52.7" y="103">Q3</text>
<text x="132.7" y="104.3">LED_1</text>
<text x="150.8" y="102.4">R20</text>
<text x="166.2" y="103.8">2N3904</text>
<text x="184.7" y="105.5">2N3906</text>
<text x="184.7" y="103">Q11</text>
<text x="19" y="108.5">10k</text>
<text x="151" y="108.5">10k</text>
<text x="11.5" y="118.5" transform="rotate(-90 11.5 118.5)">R2</text>
<text x="17.6" y="118.2" transform="rotate(-90 17.6 118.2)">1k</text>
<text x="31.8" y="118.5" transform="rotate(-90 31.8 118.5)">R3</text>
<text x="37.9" y="119" transform="rotate(-90 37.9 119)">100</text>
<text x="143.5" y="119.2" transform="rotate(-90 143.5 119.2)">R21</text>
<text x="149.6" y="118.2" transform="rotate(-90 149.6 118.2)">1k</text>
<text x="163.8" y="119.2" transform="rotate(-90 163.8 119.2)">R22</text>
<text x="169.9" y="119" transform="rotate(-90 169.9 119)">100</text>
<text x="62.3" y="126.7" transform="rotate(-90 62.3 126.7)">R11</text>
<text x="68.3" y="126.9" transform="rotate(-90 68.3 126.9)">7.5k</text>
<text x="80.4" y="126.6" transform="rotate(-90 80.4 126.6)">LED1</text>
<text x="82.6" y="126.6" transform="rotate(-90 82.6 126.6)">RED</text>
<text x="93.1" y="126.6" transform="rotate(-90 93.1 126.6)">LED2</text>
<text x="95.3" y="126.6" transform="rotate(-90 95.3 126.6)">GREEN</text>
<text x="105.8" y="126.6" transform="rotate(-90 105.8 126.6)">LED3</text>
<text x="108" y="126.6" transform="rotate(-90 108 126.6)">BLUE</text>
<text x="118.5" y="126.6" transform="rotate(-90 118.5 126.6)">LED4</text>
<text x="120.7" y="126.6" transform="rotate(-90 120.7 126.6)">WHITE</text>
<text x="194.3" y="126.8" transform="rotate(-90 194.3 126.8)">R25</text>
<text x="200.4" y="126.9" transform="rotate(-90 200.4 126.9)">7.5k</text>
<text x="212.4" y="126.6" transform="rotate(-90 212.4 126.6)">LED5</text>
<text x="214.6" y="126.6" transform="rotate(-90 214.6 126.6)">RED</text>
<text x="225.1" y="126.6" transform="rotate(-90 225.1 126.6)">LED6</text>
<text x="227.3" y="126.6" transform="rotate(-90 227.3 126.6)">GREEN</text>
<text x="237.8" y="126.6" transform="rotate(-90 237.8 126.6)">LED7</text>
<text x="240" y="126.6" transform="rotate(-90 240 126.6)">BLUE</text>
<text x="250.5" y="126.6" transform="rotate(-90 250.5 126.6)">LED8</text>
<text x="252.7" y="126.6" transform="rotate(-90 252.7 126.6)">WHITE</text>
<text x="31.2" y="132.2">GND</text>
<text x="61.6" y="137.2">GND</text>
<text x="75" y="136.3" transform="rotate(-90 75 136.3)">R7</text>
<text x="81" y="136.8" transform="rotate(-90 81 136.8)">330</text>
<text x="87.7" y="136.3" transform="rotate(-90 87.7 136.3)">R8</text>
<text x="93.7" y="136.8" transform="rotate(-90 93.7 136.8)">150</text>
<text x="100.4" y="136.3" transform="rotate(-90 100.4 136.3)">R9</text>
<text x="106.4" y="136.8" transform="rotate(-90 106.4 136.8)">150</text>
<text x="113.1" y="137" transform="rotate(-90 113.1 137)">R10</text>
<text x="119.1" y="136.8" transform="rotate(-90 119.1 136.8)">150</text>
<text x="163.2" y="132.2">GND</text>
<text x="193.6" y="137.2">GND</text>
<text x="207" y="137" transform="rotate(-90 207 137)">R16</text>
<text x="213.1" y="136.8" transform="rotate(-90 213.1 136.8)">330</text>
<text x="219.7" y="137" transform="rotate(-90 219.7 137)">R17</text>
<text x="225.8" y="136.8" transform="rotate(-90 225.8 136.8)">150</text>
<text x="232.4" y="137" transform="rotate(-90 232.4 137)">R18</text>
<text x="238.5" y="136.8" transform="rotate(-90 238.5 136.8)">150</text>
<text x="245.1" y="137" transform="rotate(-90 245.1 137)">R19</text>
<text x="251.2" y="136.8" transform="rotate(-90 251.2 136.8)">150</text>
<text x="257.1" y="149.9">SWITCH_WHITE</text>
<text x="257.1" y="155">SWITCH_GREEN</text>
<text x="257.1" y="152.5">SWITCH_BLUE</text>
<text x="257.1" y="157.6">SWITCH_RED</text>
<text x="99.7" y="170.3" transform="rotate(-90 99.7 170.3)">+12V</text>
<text x="127.6" y="170.3" transform="rotate(-90 127.6 170.3)">+12V</text>
<text x="155.6" y="170.3" transform="rotate(-90 155.6 170.3)">+12V</text>
<text x="183.5" y="170.3" transform="rotate(-90 183.5 170.3)">+12V</text>
<text x="97.8" y="182.7" transform="rotate(-90 97.8 182.7)">R12</text>
<text x="103.9" y="182.8" transform="rotate(-90 103.9 182.8)">2.2k</text>
<text x="125.7" y="182.7" transform="rotate(-90 125.7 182.7)">R13</text>
<text x="131.8" y="182.8" transform="rotate(-90 131.8 182.8)">2.2k</text>
<text x="153.7" y="182.7" transform="rotate(-90 153.7 182.7)">R14</text>
<text x="159.8" y="182.8" transform="rotate(-90 159.8 182.8)">2.2k</text>
<text x="181.6" y="182.7" transform="rotate(-90 181.6 182.7)">R15</text>
<text x="187.7" y="182.8" transform="rotate(-90 187.7 182.8)">2.2k</text>
<text x="111.1" y="191.9">Q5</text>
<text x="139.1" y="191.9">Q6</text>
<text x="167" y="191.9">Q7</text>
<text x="194.9" y="191.9">Q8</text>
<text x="111.1" y="194.4">RFD14N05L</text>
<text x="139.1" y="194.4">RFD14N05L</text>
<text x="167" y="194.4">RFD14N05L</text>
<text x="194.9" y="194.4">RFD14N05L</text>
<text x="104.8" y="203.3">GND</text>
<text x="132.7" y="203.3">GND</text>
<text x="160.7" y="203.3">GND</text>
<text x="188.5" y="203.3">GND</text>
<text x="99.7" y="210.9" transform="rotate(-90 99.7 210.9)">PWM_RED</text>
<text x="127.6" y="213.4" transform="rotate(-90 127.6 213.4)">PWM_GREEN</text>
<text x="155.6" y="210.9" transform="rotate(-90 155.6 210.9)">PWM_BLUE</text>
<text x="183.5" y="213.4" transform="rotate(-90 183.5 213.4)">PWM_WHITE</text>
</g>
<g font-size="2.1" fill="#757575">
<text x="77.8" y="11">SDA</text>
<text x="78" y="8.5">SCL</text>
<text x="76.5" y="13.6">AREF</text>
<text x="77.4" y="16.1">GND</text>
<text x="171.2" y="15">14</text>
<text x="178.2" y="16.1">SER QA</text>
<text x="190.9" y="17.6">1</text>
<text x="190.9" y="15">15</text>
<text x="36" y="23.7">IOREF</text>
<text x="36" y="21.2">RESERVED</text>
<text x="78.2" y="21.2">D12</text>
<text x="78.2" y="18.7">D13</text>
<text x="78.4" y="23.7">D11</text>
<text x="171.2" y="22.6">10</text>
<text x="171.3" y="20.1">11</text>
<text x="178.2" y="23.7">SCL QD</text>
<text x="178.2" y="21.2">SCK QC</text>
<text x="183.2" y="18.7">QB</text>
<text x="190.9" y="20.1">2</text>
<text x="190.9" y="22.6">3</text>
<text x="36" y="28.8">3V</text>
<text x="36" y="26.3">/RESET</text>
<text x="78.2" y="26.3">D10</text>
<text x="79.4" y="28.8">D9</text>
<text x="171.2" y="27.7">12</text>
<text x="178.2" y="28.8">RCK QF</text>
<text x="183.2" y="26.3">QE</text>
<text x="190.9" y="25.2">4</text>
<text x="190.9" y="27.7">5</text>
<text x="36" y="33.9">GND2</text>
<text x="36" y="31.4">5V</text>
<text x="79.4" y="31.4">D8</text>
<text x="182.9" y="31.4">QG</text>
<text x="183" y="33.9">QH</text>
<text x="190.9" y="30.3">6</text>
<text x="190.9" y="32.8">7</text>
<text x="36" y="39">VIN</text>
<text x="36" y="36.4">GND1</text>
<text x="79.4" y="41.5">D5</text>
<text x="79.4" y="39">D6</text>
<text x="79.4" y="36.4">D7</text>
<text x="171.2" y="37.9">13</text>
<text x="178.2" y="39">G</text>
<text x="182.2" y="39">QH*</text>
<text x="190.9" y="37.9">9</text>
<text x="36" y="46.6">A1</text>
<text x="36" y="44.1">A0</text>
<text x="79.4" y="46.6">D3</text>
<text x="79.4" y="44.1">D4</text>
<text x="36" y="51.7">A3</text>
<text x="36" y="49.1">A2</text>
<text x="79.4" y="51.7">D1</text>
<text x="79.4" y="49.1">D2</text>
<text x="36" y="56.8">A5/SCL</text>
<text x="36" y="54.2">A4/SDA</text>
<text x="79.4" y="54.2">D0</text>
</g>
</svg>
